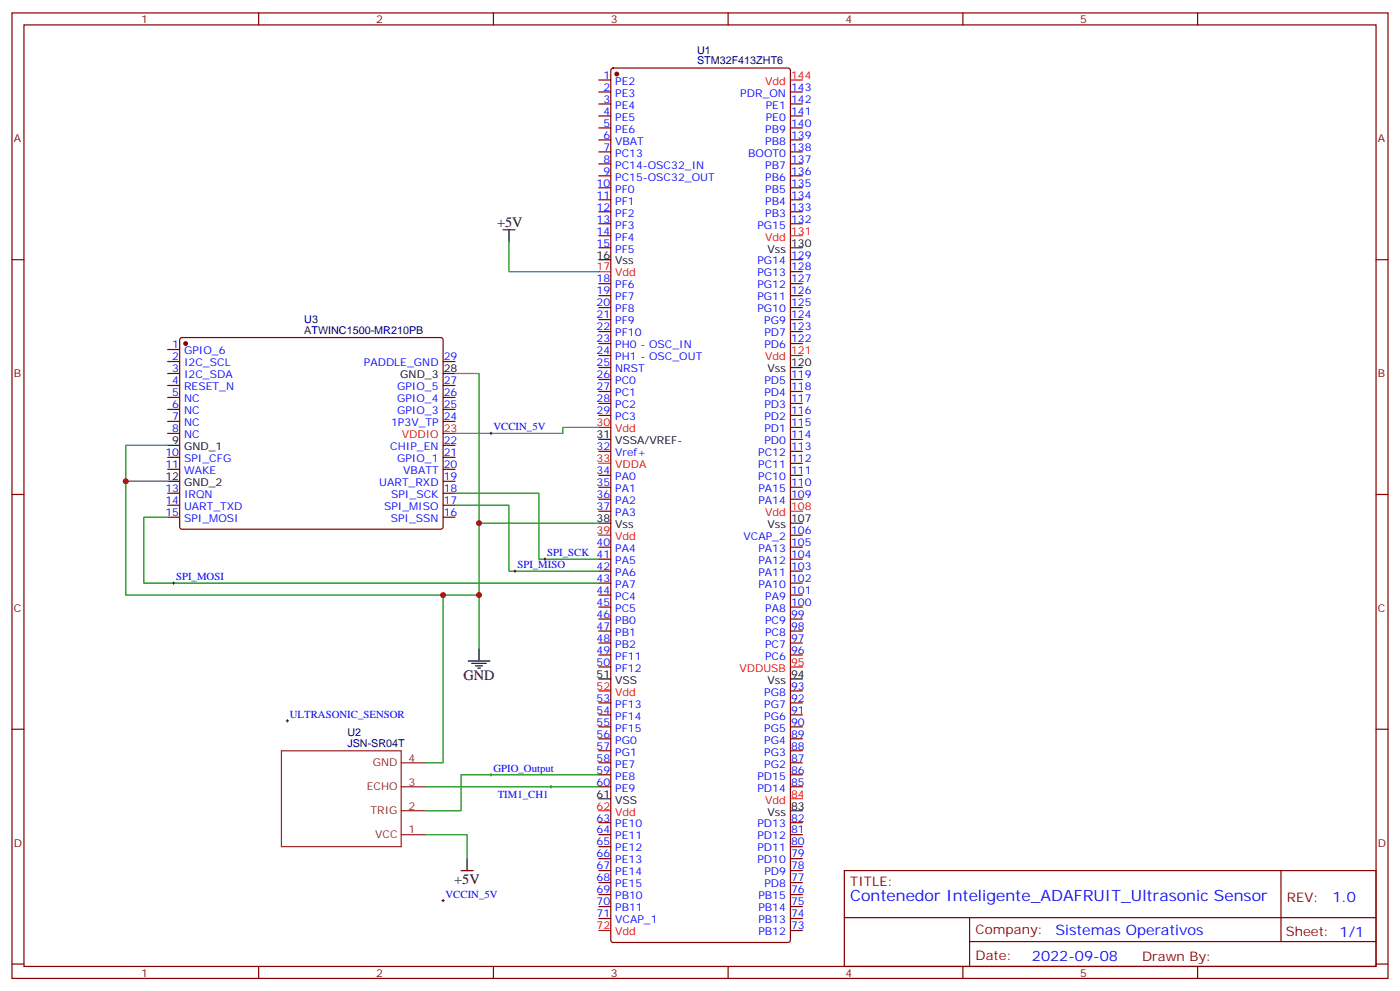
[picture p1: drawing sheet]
<svg xmlns="http://www.w3.org/2000/svg" width="412mm" height="292mm" viewBox="0 0 412 292" stroke-linecap="round" stroke-linejoin="round" font-family="sans-serif">
<g fill="none" stroke="#870000" stroke-width=".35">
<path d="M3.5 3.8h405.4v284.3h-405.4zM7.1 7.3h398.2v277.3h-398.2zM76.2 3.8v3.5M145.3 3.8v3.5M214.5 3.8v3.5M283.6 3.8v3.5M352.8 3.8v3.5M176.4 23.6h3.5M176.4 27.1h3.5M176.4 30.6h3.5M176.4 34.1h3.5M176.4 37.7h3.5"/>
<path d="M180.2 20.2l.4-.2h51.5l.7 .5v256.4l-.2 .5-.5 .2h-51.5l-.5-.3-.2-.4v-256.2zM232.8 27.1h3.6M232.8 30.6h3.6M232.8 34.1h3.6M232.8 37.7h3.6M176.4 41.2h3.5M176.4 44.7h3.5M176.4 48.3h3.5M176.4 51.8h3.5M176.4 55.3h3.5M176.4 58.8h3.5M232.8 41.2h3.6"/>
<path d="M232.8 44.7h3.6M232.8 48.3h3.6M232.8 51.8h3.6M232.8 55.3h3.6M232.8 58.8h3.6M3.5 76.5h3.6M176.4 62.4h3.5M176.4 65.9h3.5M176.4 69.4h3.5M176.4 73h3.5M232.8 76.5h3.6M232.8 62.4h3.6"/>
<path d="M232.8 65.9h3.6M405.3 76.5h3.6M53.2 99.6l.4-.2h76.2l.5 .2 .2 .5v55.3l-.7 .5-76.5-.1-.4-.6v-55.1zM176.4 83.5h3.5M176.4 87.1h3.5M176.4 90.6h3.5M176.4 94.1h3.5M176.4 97.6h3.5M232.8 83.5h3.6M232.8 87.1h3.6M232.8 90.6h3.6M232.8 94.1h3.6"/>
<path d="M232.8 97.6h3.6M232.8 80h3.6M49.4 106.5h3.5M49.4 113.5h3.5M49.4 117.1h3.5M49.4 110h3.5M49.4 102.9h3.5M130.5 106.5h3.6M130.5 113.5h3.6M130.5 117.1h3.6M176.4 101.2h3.5M176.4 104.7h3.5"/>
<path d="M176.4 108.2h3.5M176.4 111.8h3.5M176.4 115.3h3.5M176.4 118.8h3.5M232.8 101.2h3.6M232.8 111.8h3.6M232.8 115.3h3.6M232.8 118.8h3.6M49.4 120.6h3.5M49.4 124.1h3.5M49.4 134.7h3.5M49.4 138.2h3.5"/>
<path d="M49.4 127.6h3.5M130.5 120.6h3.6M130.5 124.1h3.6M130.5 131.2h3.6M130.5 134.7h3.6M130.5 138.2h3.6M176.4 122.3h3.5M176.4 132.9h3.5M176.4 140h3.5M232.8 122.3h3.6M232.8 132.9h3.6M232.8 140h3.6"/>
<path d="M232.8 136.5h3.6M232.8 129.4h3.6M232.8 125.9h3.6M3.5 145.6h3.6M49.4 145.3h3.5M49.4 148.8h3.5M49.4 152.3h3.5M130.5 141.7h3.6M130.5 145.3h3.6M130.5 148.8h3.6M130.5 152.3h3.6M176.4 143.5h3.5"/>
<path d="M176.4 147h3.5M176.4 150.6h3.5M232.8 143.5h3.6M232.8 147h3.6M232.8 157.6h3.6M405.3 145.6h3.6M176.4 161.1h3.5M176.4 164.7h3.5M176.4 168.2h3.5M176.4 171.7h3.5M176.4 175.3h3.5M176.4 178.8h3.5"/>
<path d="M232.8 161.1h3.6M232.8 164.7h3.6M232.8 168.2h3.6M232.8 171.7h3.6M232.8 175.3h3.6M232.8 178.8h3.6M176.4 182.3h3.5M176.4 185.8h3.5M176.4 189.4h3.5M176.4 192.9h3.5M176.4 196.4h3.5M232.8 182.3h3.6"/>
<path d="M232.8 185.8h3.6M232.8 189.4h3.6M232.8 192.9h3.6M3.5 214.8h3.6M176.4 207h3.5M176.4 210.5h3.5M176.4 214.1h3.5M176.4 217.6h3.5M232.8 207h3.6M232.8 210.5h3.6M232.8 214.1h3.6M232.8 217.6h3.6"/>
<path d="M232.8 203.5h3.6M405.3 214.8h3.6M176.4 221.1h3.5M176.4 224.6h3.5M176.4 228.2h3.5M176.4 231.7h3.5M232.8 221.1h3.6M232.8 224.6h3.6M232.8 228.2h3.6M232.8 231.7h3.6M176.4 242.3h3.5M176.4 245.8h3.5"/>
<path d="M176.4 249.3h3.5M176.4 252.9h3.5M176.4 256.4h3.5M176.4 259.9h3.5M232.8 242.3h3.6M232.8 245.8h3.6M232.8 249.3h3.6M232.8 252.9h3.6M232.8 256.4h3.6M232.8 259.9h3.6M248.7 256.4h156.6v28.2h-156.6zM377.3 256.4v20.9"/>
<path d="M176.4 263.5h3.5M176.4 267h3.5M176.4 270.5h3.5M232.8 263.5h3.6M232.8 267h3.6M232.8 270.5h3.6M232.8 274h3.6M248.7 270.2h156.5M285.6 277.3h119.6M285.6 270.2v14.2M3.5 283.9h3.6M76.2 284.6v3.5"/>
<path d="M145.3 284.6v3.5M214.5 284.6v3.5M283.6 284.6v3.5M352.8 284.6v3.5M405.3 283.9h3.6"/>
</g>
<g fill="#870000" stroke="#870000" stroke-width=".35">
<circle cx="181.7" cy="21.8" r=".53"/>
<circle cx="54.7" cy="101.2" r=".53"/>
</g>
<g fill="none" stroke="#000" stroke-width=".35">
<path d="M148.2 67.7h3.5M149.9 67.7v3.5M176.4 76.5h3.5M232.8 73h3.6M130.5 110h3.6M232.8 108.2h3.6M49.4 131.2h3.5M176.4 129.4h3.5M49.4 141.7h3.5M176.4 154.1h3.5M232.8 154.1h3.6M137.9 194.7h6.4"/>
<path d="M139 195.4h4.2M140.1 196.1h2.1M140.8 196.8h.7M141.1 191.1v3.6M176.4 200h3.5M232.8 200h3.6M176.4 235.2h3.5M232.8 238.8h3.6M135.8 256.4h3.5M137.6 252.9v3.5"/>
</g>
<g fill="none" stroke="#f00" stroke-width=".35">
<path d="M232.8 23.6h3.6M232.8 69.4h3.6M176.4 80h3.5M232.8 104.7h3.6M130.5 127.6h3.6M176.4 125.9h3.5M176.4 136.5h3.5M176.4 157.6h3.5M232.8 150.6h3.6M232.8 196.4h3.6M176.4 203.5h3.5M176.4 238.8h3.5"/>
<path d="M232.8 235.2h3.6M176.4 274h3.5"/>
</g>
<g fill="none" stroke="#008700" stroke-width=".35">
<path d="M149.9 71.2v8.8h26.5M134.1 110h7v44.1M49.4 131.2h-12.4v10.5M176.4 125.9h-10.6v1.7h-31.7M49.4 152.3h-7.1v19.4h134.1M49.4 141.7h-12.4v33.6h104.1M134.1 145.3h24.6v19.4h17.7M134.1 148.8h15.8v19.4h26.5M176.4 154.1h-35.3v37M130.5 175.3v49.3h-5.3M125.2 231.7h51.2M176.4 228.2h-40.6v10.6h-10.6"/>
<path d="M125.2 245.8h12.4v7.1"/>
</g>
<path d="M82.9 221.1h35.3v28.2h-35.3zM118.2 238.8h7M118.2 231.7h7M118.2 224.6h7M118.2 245.8h7" fill="none" stroke="#8c2424" stroke-width=".35"/>
<g fill="none" stroke="#000" stroke-width=".29">
<path d="M144.3 127.6h.7M144.6 127.3v.7M50.8 171.7h.7M51.2 171.4v.7M151.3 168.2h.7M151.7 167.9v.7M160.2 164.7h.7M160.5 164.3v.7M84.3 212.3h.7M84.7 211.9v.8M144.3 228.2h.7M144.6 227.8v.7"/>
<path d="M161.9 231.7h.7M162.3 231.4v.7M130.2 265.2h.7M130.5 264.9v.7"/>
</g>
<g fill="#c00">
<circle cx="141.1" cy="154.1" r=".88"/>
<circle cx="141.1" cy="175.3" r=".88"/>
<circle cx="37" cy="141.7" r=".88"/>
<circle cx="130.5" cy="175.3" r=".88"/>
</g>
<text font-size="4.6" fill="#00f" x="250.5" y="265.2">Contenedor Inteligente_ADAFRUIT_Ultrasonic Sensor</text>
<g font-size="4.2">
<text x="146.4" y="67">+5V</text>
<text x="136.5" y="200.3">GND</text>
<text x="133.8" y="260.3">+5V</text>
</g>
<g font-size="4.2" fill="#00f">
<text x="392.5" y="265.7">1.0</text>
<text x="310.9" y="275.2">Sistemas Operativos</text>
<text x="304" y="283">2022-09-08</text>
</g>
<g font-size="3.9" fill="#800">
<text x="250.5" y="261">TITLE:</text>
<text x="379.1" y="265.7">REV:</text>
<text x="287.4" y="275.2">Company:</text>
<text x="378.7" y="275.8">Sheet: 1/1</text>
<text x="287.4" y="282.9">Date:</text>
<text x="336.4" y="282.9">Drawn By:</text>
</g>
<g font-size="3.2" fill="#800">
<text x="41.6" y="6.8">1</text>
<text x="110.8" y="6.8">2</text>
<text x="179.9" y="6.8">3</text>
<text x="249.1" y="6.8">4</text>
<text x="318.2" y="6.8">5</text>
<text x="4.1" y="41.9">A</text>
<text x="405.9" y="41.9">A</text>
<text x="4.1" y="111.1">B</text>
<text x="405.9" y="111.1">B</text>
<text x="4.1" y="180.2">C</text>
<text x="405.9" y="180.2">C</text>
<text x="4.1" y="249.3">D</text>
<text x="405.9" y="249.3">D</text>
<text x="41.6" y="287.6">1</text>
<text x="110.8" y="287.6">2</text>
<text x="179.9" y="287.6">3</text>
<text x="249.1" y="287.6">4</text>
<text x="318.2" y="287.6">5</text>
</g>
<g font-size="3.2" fill="#000080">
<text x="205.3" y="15.8">U1</text>
<text x="205.3" y="18.9">STM32F413ZHT6</text>
<text x="89.6" y="95.1">U3</text>
<text x="89.6" y="98.2">ATWINC1500-MR210PB</text>
<text x="102.3" y="220.1">JSN-SR04T</text>
<text x="102.3" y="216.9">U2</text>
</g>
<g font-size="3.2" fill="#00f">
<text x="177.7" y="23.2">1</text>
<text x="177.7" y="26.7">2</text>
<text x="181.2" y="25">PE2</text>
<text x="181.2" y="28.5">PE3</text>
<text x="218.1" y="28.5">PDR_ON</text>
<text x="233" y="26.7">143</text>
<text x="177.7" y="30.3">3</text>
<text x="177.7" y="33.8">4</text>
<text x="181.2" y="32">PE4</text>
<text x="181.2" y="35.6">PE5</text>
<text x="225.6" y="35.6">PE0</text>
<text x="225.6" y="32">PE1</text>
<text x="233" y="33.8">141</text>
<text x="233" y="30.3">142</text>
<text x="177.7" y="37.3">5</text>
<text x="177.7" y="40.9">6</text>
<text x="181.2" y="39.1">PE6</text>
<text x="225.4" y="39.1">PB9</text>
<text x="233" y="40.9">139</text>
<text x="233" y="37.3">140</text>
<text x="177.7" y="44.4">7</text>
<text x="177.7" y="47.9">8</text>
<text x="181.2" y="42.6">VBAT</text>
<text x="181.2" y="46.1">PC13</text>
<text x="220.4" y="46.1">BOOT0</text>
<text x="225.4" y="42.6">PB8</text>
<text x="233" y="47.9">137</text>
<text x="233" y="44.4">138</text>
<text x="177.7" y="51.4">9</text>
<text x="181.2" y="49.7">PC14-OSC32_IN</text>
<text x="181.2" y="53.2">PC15-OSC32_OUT</text>
<text x="225.4" y="53.2">PB6</text>
<text x="225.4" y="49.7">PB7</text>
<text x="233" y="51.4">136</text>
<text x="175.7" y="55">10</text>
<text x="175.7" y="58.5">11</text>
<text x="181.2" y="56.7">PF0</text>
<text x="225.4" y="56.7">PB5</text>
<text x="233" y="58.5">134</text>
<text x="233" y="55">135</text>
<text x="175.7" y="62">12</text>
<text x="175.7" y="65.5">13</text>
<text x="181.2" y="60.3">PF1</text>
<text x="181.2" y="63.8">PF2</text>
<text x="225.4" y="63.8">PB3</text>
<text x="225.4" y="60.3">PB4</text>
<text x="233" y="65.5">132</text>
<text x="233" y="62">133</text>
<text x="175.7" y="69.1">14</text>
<text x="181.2" y="67.3">PF3</text>
<text x="181.2" y="70.8">PF4</text>
<text x="223.1" y="67.3">PG15</text>
<text x="175.7" y="72.6">15</text>
<text x="181.2" y="74.4">PF5</text>
<text x="223.1" y="77.9">PG14</text>
<text x="233" y="76.1">129</text>
<text x="175.7" y="83.2">18</text>
<text x="223.1" y="81.4">PG13</text>
<text x="233" y="83.2">127</text>
<text x="233" y="79.7">128</text>
<text x="175.7" y="86.7">19</text>
<text x="181.2" y="84.9">PF6</text>
<text x="181.2" y="88.5">PF7</text>
<text x="223.1" y="88.5">PG11</text>
<text x="223.1" y="84.9">PG12</text>
<text x="233" y="86.7">126</text>
<text x="175.7" y="90.2">20</text>
<text x="175.7" y="93.8">21</text>
<text x="181.2" y="92">PF8</text>
<text x="181.2" y="95.5">PF9</text>
<text x="223.1" y="92">PG10</text>
<text x="225.1" y="95.5">PG9</text>
<text x="233" y="93.8">124</text>
<text x="233" y="90.2">125</text>
<text x="175.7" y="97.3">22</text>
<text x="175.7" y="100.8">23</text>
<text x="181.2" y="99.1">PF10</text>
<text x="225.2" y="99.1">PD7</text>
<text x="233" y="100.8">122</text>
<text x="233" y="97.3">123</text>
<text x="50.7" y="106.1">2</text>
<text x="50.7" y="102.6">1</text>
<text x="54.2" y="107.9">I2C_SCL</text>
<text x="54.2" y="104.4">GPIO_6</text>
<text x="107.2" y="107.9">PADDLE_GND</text>
<text x="130.7" y="106.1">29</text>
<text x="175.7" y="104.4">24</text>
<text x="175.7" y="107.9">25</text>
<text x="181.2" y="102.6">PH0 - OSC_IN</text>
<text x="181.2" y="106.1">PH1 - OSC_OUT</text>
<text x="225.2" y="102.6">PD6</text>
<text x="50.7" y="113.2">4</text>
<text x="50.7" y="109.6">3</text>
<text x="54.2" y="111.4">I2C_SDA</text>
<text x="130.7" y="113.2">27</text>
<text x="175.7" y="111.4">26</text>
<text x="181.2" y="109.6">NRST</text>
<text x="181.2" y="113.2">PC0</text>
<text x="225.2" y="113.2">PD5</text>
<text x="233" y="111.4">119</text>
<text x="50.7" y="116.7">5</text>
<text x="54.2" y="118.5">NC</text>
<text x="54.2" y="114.9">RESET_N</text>
<text x="117" y="114.9">GPIO_5</text>
<text x="117" y="118.5">GPIO_4</text>
<text x="130.7" y="116.7">26</text>
<text x="175.7" y="114.9">27</text>
<text x="175.7" y="118.5">28</text>
<text x="181.2" y="116.7">PC1</text>
<text x="225.2" y="116.7">PD4</text>
<text x="233" y="118.5">117</text>
<text x="233" y="114.9">118</text>
<text x="50.7" y="123.8">7</text>
<text x="50.7" y="120.2">6</text>
<text x="54.2" y="125.5">NC</text>
<text x="54.2" y="122">NC</text>
<text x="115.2" y="125.5">1P3V_TP</text>
<text x="117" y="122">GPIO_3</text>
<text x="130.7" y="120.2">25</text>
<text x="130.7" y="123.8">24</text>
<text x="175.7" y="122">29</text>
<text x="181.2" y="120.2">PC2</text>
<text x="181.2" y="123.8">PC3</text>
<text x="225.2" y="123.8">PD2</text>
<text x="225.2" y="120.2">PD3</text>
<text x="233" y="125.5">115</text>
<text x="233" y="122">116</text>
<text x="50.7" y="127.3">8</text>
<text x="54.2" y="129">NC</text>
<text x="130.7" y="130.8">22</text>
<text x="145.3" y="126.8">VCCIN_5V</text>
<text x="225.2" y="130.8">PD0</text>
<text x="225.2" y="127.3">PD1</text>
<text x="233" y="129">114</text>
<text x="48.7" y="137.9">11</text>
<text x="48.7" y="134.3">10</text>
<text x="54.2" y="136.1">SPI_CFG</text>
<text x="115" y="132.6">CHIP_EN</text>
<text x="117" y="136.1">GPIO_1</text>
<text x="130.7" y="134.3">21</text>
<text x="130.7" y="137.9">20</text>
<text x="175.7" y="132.6">32</text>
<text x="181.2" y="134.3">Vref+</text>
<text x="223.4" y="137.9">PC11</text>
<text x="223.4" y="134.3">PC12</text>
<text x="233" y="136.1">112</text>
<text x="233" y="132.6">113</text>
<text x="54.2" y="139.6">WAKE</text>
<text x="111.7" y="143.2">UART_RXD</text>
<text x="118.8" y="139.6">VBATT</text>
<text x="130.7" y="141.4">19</text>
<text x="175.7" y="139.6">34</text>
<text x="175.7" y="143.2">35</text>
<text x="181.2" y="141.4">PA0</text>
<text x="223.4" y="141.4">PC10</text>
<text x="233" y="143.2">110</text>
<text x="233" y="139.6">111</text>
<text x="48.7" y="148.4">14</text>
<text x="48.7" y="144.9">13</text>
<text x="54.2" y="146.7">IRQN</text>
<text x="115.2" y="146.7">SPI_SCK</text>
<text x="130.7" y="144.9">18</text>
<text x="130.7" y="148.4">17</text>
<text x="175.7" y="146.7">36</text>
<text x="181.2" y="144.9">PA1</text>
<text x="181.2" y="148.4">PA2</text>
<text x="223.4" y="148.4">PA14</text>
<text x="223.4" y="144.9">PA15</text>
<text x="233" y="146.7">109</text>
<text x="48.7" y="152">15</text>
<text x="54.2" y="153.7">SPI_MOSI</text>
<text x="54.2" y="150.2">UART_TXD</text>
<text x="113.1" y="150.2">SPI_MISO</text>
<text x="115.1" y="153.7">SPI_SSN</text>
<text x="130.7" y="152">16</text>
<text x="175.7" y="150.2">37</text>
<text x="181.2" y="152">PA3</text>
<text x="175.7" y="160.8">40</text>
<text x="219" y="159">VCAP_2</text>
<text x="233" y="160.8">105</text>
<text x="233" y="157.3">106</text>
<text x="152.4" y="167.3">SPI_MISO</text>
<text x="161.2" y="163.8">SPI_SCK 41</text>
<text x="175.7" y="167.9">42</text>
<text x="181.2" y="162.6">PA4</text>
<text x="181.2" y="166.1">PA5</text>
<text x="223.4" y="166.1">PA12</text>
<text x="223.4" y="162.6">PA13</text>
<text x="233" y="167.9">103</text>
<text x="233" y="164.3">104</text>
<text x="51.9" y="170.9">SPI_MOSI</text>
<text x="175.7" y="171.4">43</text>
<text x="181.2" y="169.6">PA6</text>
<text x="181.2" y="173.1">PA7</text>
<text x="223.4" y="173.1">PA10</text>
<text x="223.4" y="169.6">PA11</text>
<text x="233" y="171.4">102</text>
<text x="175.7" y="174.9">44</text>
<text x="175.7" y="178.4">45</text>
<text x="181.2" y="176.7">PC4</text>
<text x="225.4" y="176.7">PA9</text>
<text x="233" y="178.4">100</text>
<text x="233" y="174.9">101</text>
<text x="175.7" y="182">46</text>
<text x="175.7" y="185.5">47</text>
<text x="181.2" y="180.2">PC5</text>
<text x="181.2" y="183.7">PB0</text>
<text x="225.4" y="183.7">PC9</text>
<text x="225.4" y="180.2">PA8</text>
<text x="233" y="185.5">98</text>
<text x="233" y="182">99</text>
<text x="175.7" y="189">48</text>
<text x="181.2" y="187.3">PB1</text>
<text x="181.2" y="190.8">PB2</text>
<text x="225.4" y="190.8">PC7</text>
<text x="225.4" y="187.3">PC8</text>
<text x="233" y="189">97</text>
<text x="175.7" y="192.5">49</text>
<text x="175.7" y="196.1">50</text>
<text x="181.2" y="194.3">PF11</text>
<text x="181.2" y="197.8">PF12</text>
<text x="225.4" y="194.3">PC6</text>
<text x="233" y="192.5">96</text>
<text x="233" y="203.1">93</text>
<text x="175.7" y="206.7">53</text>
<text x="181.2" y="208.4">PF13</text>
<text x="225.1" y="208.4">PG7</text>
<text x="225.1" y="204.9">PG8</text>
<text x="233" y="206.7">92</text>
<text x="85.4" y="211.4">ULTRASONIC_SENSOR</text>
<text x="175.7" y="210.2">54</text>
<text x="175.7" y="213.7">55</text>
<text x="181.2" y="211.9">PF14</text>
<text x="181.2" y="215.5">PF15</text>
<text x="225.1" y="215.5">PG5</text>
<text x="225.1" y="211.9">PG6</text>
<text x="233" y="213.7">90</text>
<text x="233" y="210.2">91</text>
<text x="175.7" y="217.2">56</text>
<text x="175.7" y="220.8">57</text>
<text x="181.2" y="219">PG0</text>
<text x="225.1" y="219">PG4</text>
<text x="233" y="220.8">88</text>
<text x="233" y="217.2">89</text>
<text x="145.3" y="227.3">GPIO_Output</text>
<text x="175.7" y="224.3">58</text>
<text x="175.7" y="227.8">59</text>
<text x="181.2" y="222.5">PG1</text>
<text x="181.2" y="226.1">PE7</text>
<text x="225.1" y="226.1">PG2</text>
<text x="225.1" y="222.5">PG3</text>
<text x="233" y="227.8">86</text>
<text x="233" y="224.3">87</text>
<text x="175.7" y="231.4">60</text>
<text x="181.2" y="229.6">PE8</text>
<text x="181.2" y="233.1">PE9</text>
<text x="223.1" y="233.1">PD14</text>
<text x="223.1" y="229.6">PD15</text>
<text x="233" y="231.4">85</text>
<text x="146.6" y="234.9">TIM1_CH1</text>
<text x="175.7" y="241.9">63</text>
<text x="175.7" y="245.5">64</text>
<text x="181.2" y="243.7">PE10</text>
<text x="223.1" y="243.7">PD13</text>
<text x="233" y="245.5">81</text>
<text x="233" y="241.9">82</text>
<text x="175.7" y="249">65</text>
<text x="181.2" y="247.2">PE11</text>
<text x="181.2" y="250.8">PE12</text>
<text x="223.1" y="250.8">PD11</text>
<text x="223.1" y="247.2">PD12</text>
<text x="233" y="249">80</text>
<text x="175.7" y="252.5">66</text>
<text x="175.7" y="256">67</text>
<text x="181.2" y="254.3">PE13</text>
<text x="181.2" y="257.8">PE14</text>
<text x="223.1" y="254.3">PD10</text>
<text x="225.2" y="257.8">PD9</text>
<text x="233" y="256">78</text>
<text x="233" y="252.5">79</text>
<text x="175.7" y="259.6">68</text>
<text x="175.7" y="263.1">69</text>
<text x="181.2" y="261.3">PE15</text>
<text x="225.2" y="261.3">PD8</text>
<text x="233" y="263.1">76</text>
<text x="233" y="259.6">77</text>
<text x="131.2" y="264.3">VCCIN_5V</text>
<text x="175.7" y="266.6">70</text>
<text x="181.2" y="264.9">PB10</text>
<text x="181.2" y="268.4">PB11</text>
<text x="223.4" y="268.4">PB14</text>
<text x="223.4" y="264.9">PB15</text>
<text x="233" y="266.6">75</text>
<text x="175.7" y="270.2">71</text>
<text x="181.2" y="271.9">VCAP_1</text>
<text x="223.4" y="275.4">PB12</text>
<text x="223.4" y="271.9">PB13</text>
<text x="233" y="273.7">73</text>
<text x="233" y="270.2">74</text>
</g>
<g font-size="3.2" fill="#f00">
<text x="233" y="23.2">144</text>
<text x="225.4" y="25">Vdd</text>
<text x="225.4" y="70.8">Vdd</text>
<text x="233" y="69.1">131</text>
<text x="175.7" y="79.7">17</text>
<text x="181.2" y="81.4">Vdd</text>
<text x="225.4" y="106.1">Vdd</text>
<text x="233" y="104.4">121</text>
<text x="175.7" y="125.5">30</text>
<text x="118.3" y="129">VDDIO</text>
<text x="130.7" y="127.3">23</text>
<text x="181.2" y="127.3">Vdd</text>
<text x="175.7" y="136.1">33</text>
<text x="181.2" y="137.9">VDDA</text>
<text x="225.4" y="152">Vdd</text>
<text x="233" y="150.2">108</text>
<text x="175.7" y="157.3">39</text>
<text x="181.2" y="159">Vdd</text>
<text x="217.8" y="197.8">VDDUSB</text>
<text x="233" y="196.1">95</text>
<text x="175.7" y="203.1">52</text>
<text x="181.2" y="204.9">Vdd</text>
<text x="175.7" y="238.4">62</text>
<text x="225.4" y="236.6">Vdd</text>
<text x="233" y="234.9">84</text>
<text x="181.2" y="240.2">Vdd</text>
<text x="175.7" y="273.7">72</text>
<text x="181.2" y="275.4">Vdd</text>
</g>
<g font-size="3.2">
<text x="175.7" y="76.1">16</text>
<text x="181.2" y="77.9">Vss</text>
<text x="226.1" y="74.4">Vss</text>
<text x="233" y="72.6">130</text>
<text x="233" y="107.9">120</text>
<text x="117.9" y="111.4">GND_3</text>
<text x="130.7" y="109.6">28</text>
<text x="226.1" y="109.6">Vss</text>
<text x="50.7" y="130.8">9</text>
<text x="175.7" y="129">31</text>
<text x="181.2" y="130.8">VSSA/VREF-</text>
<text x="54.2" y="132.6">GND_1</text>
<text x="48.7" y="141.4">12</text>
<text x="54.2" y="143.2">GND_2</text>
<text x="175.7" y="153.7">38</text>
<text x="181.2" y="155.5">Vss</text>
<text x="226.1" y="155.5">Vss</text>
<text x="233" y="153.7">107</text>
<text x="175.7" y="199.6">51</text>
<text x="181.2" y="201.4">VSS</text>
<text x="226.1" y="201.4">Vss</text>
<text x="233" y="199.6">94</text>
<text x="175.7" y="234.9">61</text>
<text x="181.2" y="236.6">VSS</text>
<text x="233" y="238.4">83</text>
<text x="226.1" y="240.2">Vss</text>
</g>
<g font-size="3.2" fill="#8d2323">
<text x="109.8" y="225.7">GND</text>
<text x="120.3" y="224.3">4</text>
<text x="108" y="232.8">ECHO</text>
<text x="120.3" y="231.4">3</text>
<text x="109.2" y="239.8">TRIG</text>
<text x="120.3" y="238.4">2</text>
<text x="120.3" y="245.5">1</text>
<text x="110.5" y="246.9">VCC</text>
</g>
</svg>
